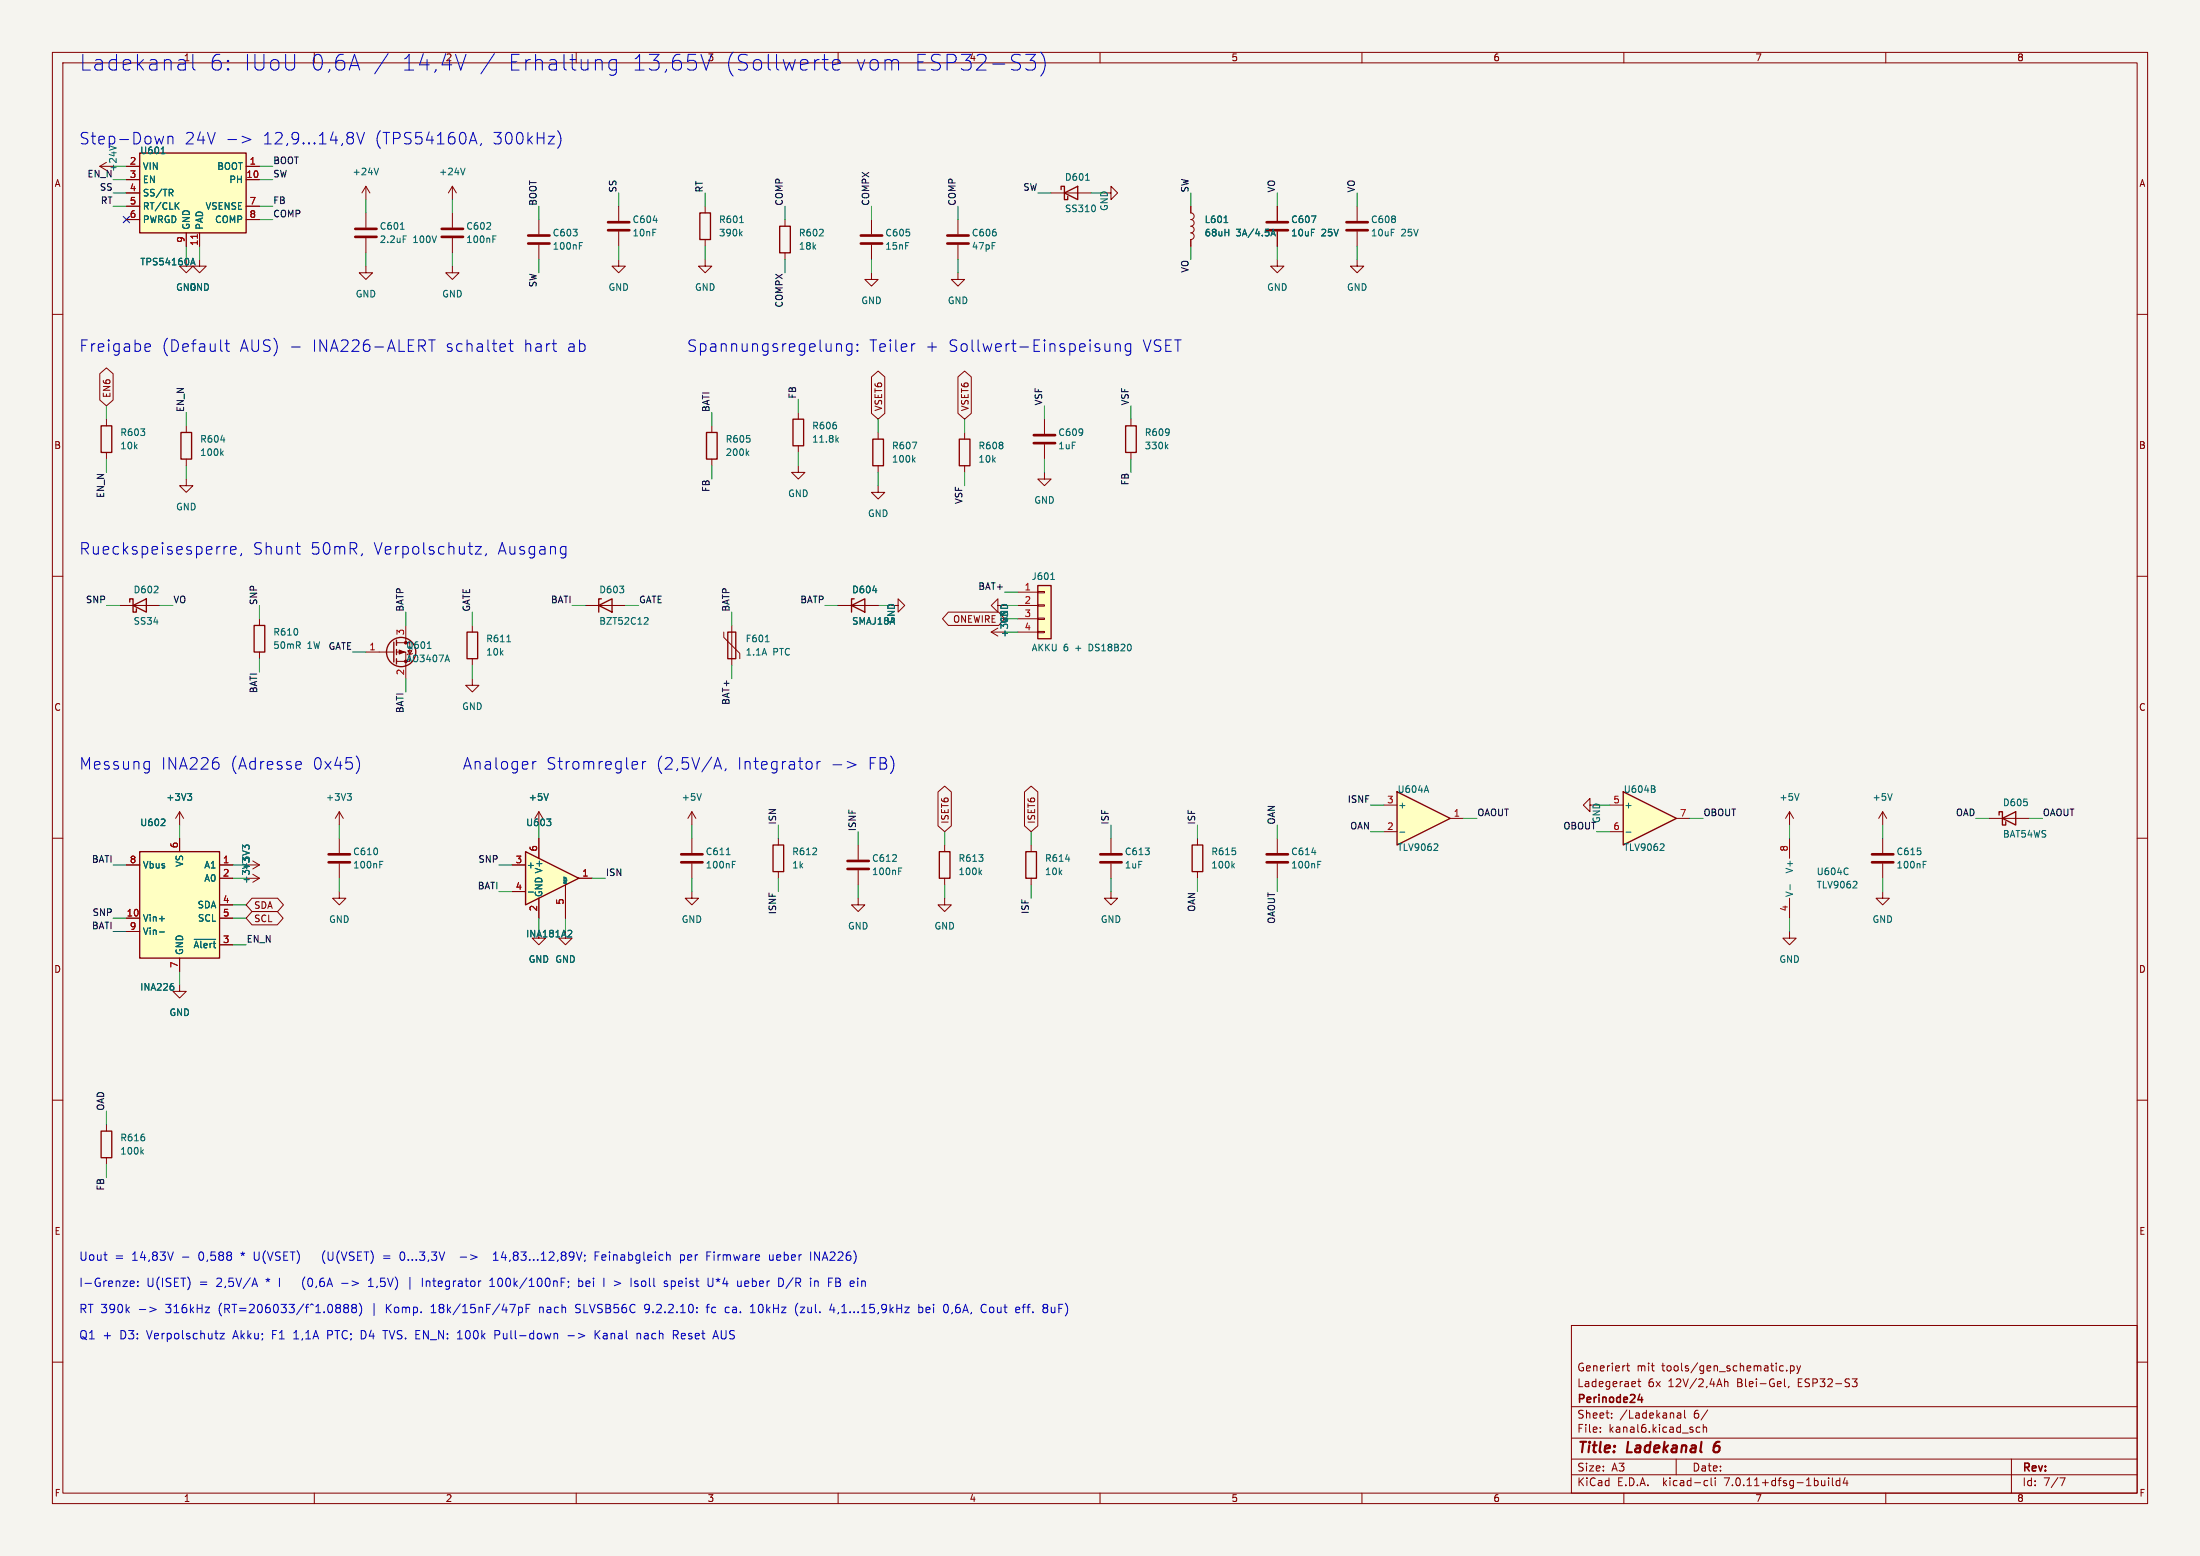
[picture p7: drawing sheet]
<svg xmlns="http://www.w3.org/2000/svg" width="420mm" height="297mm" viewBox="0 0 420 297" stroke-linecap="round" stroke-linejoin="round" font-family="sans-serif">
<path d="M0 0h420v297h-420z" fill="#f5f4ef" stroke="#f5f4ef" stroke-width=".19"/>
<g fill="none" stroke="#840000" stroke-width=".19">
<path d="M10 10h400v277h-400zM12 12h396v273h-396zM160 10v2M210 10v2M260 10v2M310 10v2M360 10v2M19 31.8l1.3 .7M19 31.8h2.6M20.3 31l-1.3 .8M69.8 35.6v2.5M69.8 35.6l-.7 1.2"/>
<path d="M69.8 35.6l.8 1.2M86.4 35.6v2.5M86.4 35.6l-.8 1.2M86.4 35.6l.7 1.2M118.1 39.4v2.8M10 60h2M35.6 49.5v1.3h1.2l-1.2 1.3-1.3-1.3h1.3M38.1 49.5v1.3h1.3l-1.3 1.3-1.3-1.3h1.3M69.8 50.8v1.3h1.3l-1.3 1.2-1.2-1.2h1.2M69.8 40.6v2.8M69.8 45.5v2.8M86.4 40.6v2.8"/>
<path d="M86.4 45.5v2.8M102.9 41.9v2.8M102.9 46.7v2.8M118.1 49.5v1.3h1.3l-1.3 1.3-1.3-1.3h1.3M118.1 44.2v2.8M408 60h2M20.3 80v1.3M20.3 86.4v1.2M35.6 91.4v1.3h1.2l-1.2 1.3-1.3-1.3h1.3M35.6 81.3v1.3M35.6 87.6v1.3M167.6 92.7v1.3h1.3l-1.3 1.3-1.2-1.3h1.2"/>
<path d="M167.6 82.6v1.2M167.6 88.9v1.3M184.1 82.6v1.2M184.1 88.9v1.3M10 110h2M49.5 118.1v1.3M77.5 119.4v3.3M139.7 119.4v7.6M160 115.6h7.6M170.2 115.6h1.2v-1.3l1.3 1.3-1.3 1.2v-1.2M190.5 115.6v-1.3l-1.3 1.3 1.3 1.2v-1.2h1.3M190.5 119.9l-1.3 .8"/>
<path d="M408 110h2M49.5 124.5v1.2M69.8 124.5h5.4M75.7 124.5h1.8v5M75.7 122.7h2.5v3.5h-2.5M77.9 124.2h.7l-.4 .6zM90.2 129.5v1.3h1.2l-1.2 1.3-1.3-1.3h1.3M138.2 120.7v1l3 3v1M189.2 120.7l1.3 .7M189.2 120.7h2.6M10 160h2M34.3 154.9v2.6"/>
<path d="M34.3 154.9l-.8 1.3M34.3 154.9l.8 1.3M64.8 154.9l-.8 1.3M64.8 154.9v2.6M64.8 154.9l.7 1.3M303.5 153.7v-1.3l-1.2 1.3 1.2 1.2v-1.2h1.3M379.7 156.2h7.6M408 160h2M24.1 165.1h2.6M24.1 175.3h2.6M24.1 177.8h2.6M34.3 160v2.6"/>
<path d="M41.9 165.1h2.5M41.9 175.3h2.5M41.9 167.6h2.5M41.9 172.7h2.5M47 165.1h2.5M47 167.6h2.5M48.3 164.3l1.2 .8M48.3 166.9l1.2 .7M49.5 165.1l-1.2 .8M49.5 167.6l-1.2 .8M64.8 170.2v1.3h1.2l-1.2 1.2-1.3-1.2h1.3M148.6 160v1.3"/>
<path d="M148.6 166.4v1.2M163.8 171.5v1.2h1.3l-1.3 1.3-1.2-1.3h1.2M180.3 171.5v1.2h1.3l-1.3 1.3-1.2-1.3h1.2M180.3 161.3v1.3M180.3 167.6v1.3M196.8 161.3v1.3M196.8 167.6v1.3M34.3 188v1.2h1.3l-1.3 1.3-1.3-1.3h1.3M34.3 182.9v2.5M41.9 180.3h2.5M10 210h2M20.3 214.6v1.3"/>
<path d="M408 210h2M20.3 221v1.2M10 260h2M300 253h108v32h-108zM408 260h2M300 278.5h108M300 274.5h108M300 268.5h108M305.5 273.2v.2M305.5 272.5v.1M307.7 270.5v.2M307.7 269.8v.1"/>
<path d="M310.5 260.7h.6M310.7 260.2v1.3l.4 .2M312.7 263.7h.5M312.9 263.2v1.3l.3 .2M320 278.5v3M320.2 269.8h.6l.1 .9M320.9 270l-.5 .1a.29 .29 0 0 0-.2 .3 .29 .29 0 0 0 .2 .3l.5-.1M321.6 269.2v1.3l.2 .2M324.5 272.5l-.4-.1-.3 .3 .1 .6h.6M325.2 272.5l.2-.1 .3 .1 .1 .9M325.2 271.9v1.5M326 269.1l-1.3 1.9"/>
<path d="M329.2 263.8l.2-.1 .4 .1 .1 .9M329.2 263.2v1.5M339.8 261.5l.2 .2 .4-.1M340.4 260.8l-.4-.1-.2 .1M340.7 263.2v1.3l.2 .2M341.1 261.5v.2M341.5 264.6l-.1 .3M341.8 260.8l.4-.1 .3 .3-.1 .6h-.6M341.8 260.7v1.5M343 260.7l.4 1M343.4 261.7l-.4 .5M343.7 260.7l-.3 1"/>
<path d="M353.6 263.2h.9l-.5 .6 .4 .1 .1 .5-.3 .3h-.4M384 278.5v6.5M60 285v2M110 285v2M160 285v2M210 285v2M260 285v2M300 281.5h108M310 285v2M325.6 282.6l.4 .1M326 283.5l-.4 .1M326.7 282.1v1.3l.2 .2"/>
<path d="M327.4 282.1v.1M327.4 282.6v1M349.1 282.1v.1M349.1 282.6v1M349.8 282.1v1.3l.2 .2M351.2 282.7l-.4-.1-.3 .3 .2 .6h.5M351.2 282.1v1.5M352.2 282l-.3 1.1h.9M352.6 282.6v1M360 285v2M393.2 282.1h1l-.6 1.5"/>
</g>
<path d="M327.3 275.7l-.2 1.1 .3 .4M327.4 276.1l-.2 .2" fill="none" stroke="#840000" stroke-width=".4"/>
<path d="M313 266.1l-.3 1.1h.9M313.4 266.7v1" fill="none" stroke="#840000" stroke-width=".3"/>
<g fill="none" stroke="#840000" stroke-width=".25">
<path d="M19.3 81.3h2v5.1h-2zM34.5 82.6h2.1v5h-2.1zM166.6 83.8h2.1v5.1h-2.1zM183.1 83.8h2.1v5.1h-2.1zM48.5 119.4h2v5.1h-2zM162.6 115.6l2.5-1.3v2.5zM163.1 114.3h-.5v2.5M75.2 122.6v3.8M75.7 122.2v1M75.7 124v1M75.7 125.7v1M138.9 120.7h1.6v5h-1.6z"/>
<path d="M381.6 155.6v-.7h.7v2.6h.6v-.7M382.3 156.2l2.5-1.3v2.6zM26.7 162.6h15.2v20.3h-15.2zM147.6 161.3h2v5.1h-2zM179.3 162.6h2.1v5h-2.1zM195.8 162.6h2.1v5h-2.1zM19.3 215.9h2v5.1h-2z"/>
<circle cx="76.6" cy="124.5" r="2.79"/>
</g>
<path d="M76.2 124.1l1 .4-1 .3z" fill="#840000" stroke="#840000" stroke-width=".19"/>
<g fill="none" stroke="#006464" stroke-width=".19">
<path d="M72.3 32.1l-.5 1.3M88.8 32.1l-.4 1.3M76.4 43.8h.8M77 45h.6M94.1 45.6h.4M94.1 45h.6M110.6 46.9h.4M110.6 46.3h.6M124.7 42.1h.8M42.1 84h.8M42.3 86.5l.3 .4M42.6 86.1l-.5 .5"/>
<path d="M174.2 84.4h.8l-.5 1.3M174.3 87.7l.4 .5M174.7 87.4l-.5 .4M166.6 112.7h.8M81.6 123.8h.7M85.4 125l.4 1.3M146.1 122.5h.7M30.7 157.6h.8M31.4 156.5v.4M35.8 151.5h.8l-.4 .5M36.3 152l.3 .2v.3l-.3 .2M66.3 151.5h.8l-.5 .5"/>
<path d="M66.8 152l.3 .2v.3l-.3 .2M30.4 175.4h1M30.4 177.9h1M37.1 179.3h4.1M46.8 161.7l-.5-.4v.8M46.8 161.5l.2-.2h.3l.3 .2M187 166.5l.4 .4M187.4 166.1l-.5 .5M203.4 164h.8M33.1 188.3l.1 .2-.1 .4M27 219.8l.4 .5M27.4 219.4l-.5 .5"/>
</g>
<path d="M67.8 45.2h4.1M67.8 43.7h4.1M84.3 45.2h4.1M84.3 43.7h4.1M100.8 46.5h4.1M100.8 45h4.1M116.1 43.9h4M116.1 42.4h4" fill="none" stroke="#840000" stroke-width=".51"/>
<path d="M26.7 162.6h15.2v20.3h-15.2z" fill="#ffffc2" stroke="#ffffc2" stroke-width=".19"/>
<path d="M309.9 151.1l10.1 5.1-10.1 5.1z" fill="#ffffc2"/>
<g fill="none" stroke="#840000" stroke-width=".25">
<path d="M26.7 29.2h20.3v15.3h-20.3zM202.6 36.2v-.6h.6v2.5h.6v-.6M203.2 36.8l2.5-1.2v2.5zM133.6 40.6h2v5.1h-2zM148.8 43.2h2.1v5.1h-2.1zM214.9 81.3h2v5.1h-2zM24.8 114.9v-.6h.6v2.5h.6v-.6M25.4 115.6l2.5-1.3v2.5zM114.3 115.6l2.5-1.3v2.5zM114.8 114.3h-.5v2.5M198.1 111.8h2.6v10.1h-2.6zM89.2 120.7h2v5h-2z"/>
<path d="M309.9 151.1l10.1 5.1-10.1 5.1z"/>
</g>
<g fill="none" stroke="#840000" stroke-width=".19">
<path d="M24.1 31.8h2.6M24.1 34.3h2.6M24.1 36.8h2.6M24.1 39.4h2.6M47 31.8h2.5M47 34.3h2.5M47 39.4h2.5M134.6 39.4v1.2M200.7 36.8h7.6M210.8 36.8h1.3v-1.2l1.3 1.2-1.3 1.3v-1.3M227.3 39.4v1.2a.64 .64 0 0 1 .7 .7 .64 .64 0 0 1-.7 .6 .64 .64 0 0 1 .7 .6 .64 .64 0 0 1-.7 .7 .64 .64 0 0 1 .7 .6 .64 .64 0 0 1-.7 .7 .64 .64 0 0 1 .7 .6 .64 .64 0 0 1-.7 .6v1.3M243.8 39.4v2.8"/>
<path d="M259.1 39.4v2.8M24.1 41.9h2.6M35.6 44.5v2.5M38.1 44.5v2.5M47 41.9h2.5M134.6 49.5v1.3h1.3l-1.3 1.3-1.3-1.3h1.3M134.6 45.7v1.3M149.9 41.9v1.3M149.9 48.3v1.2M166.4 52.1v1.2h1.2l-1.2 1.3-1.3-1.3h1.3M166.4 41.9v2.8M166.4 46.7v2.8"/>
<path d="M182.9 52.1v1.2h1.2l-1.2 1.3-1.3-1.3h1.3M182.9 41.9v2.8M182.9 46.7v2.8M243.8 44.2v2.8M259.1 44.2v2.8M199.4 90.2v1.2h1.3l-1.3 1.3-1.3-1.3h1.3M199.4 80v2.8M199.4 84.8v2.8M215.9 80v1.3M215.9 86.4v1.2M22.9 115.6h7.6M90.2 119.4v1.3"/>
<path d="M111.8 115.6h7.6M194.3 115.6h3.8M194.3 113h3.8M194.3 118.1h3.8M198.1 118h1.3v.2h-1.3zM198.1 115.4h1.3v.3h-1.3zM198.1 112.9h1.3v.3h-1.3zM90.2 125.7v1.3M194.3 120.7h3.8M198.1 120.5h1.3v.3h-1.3zM132.1 154.9v2.6M132.1 154.9l-.8 1.3"/>
<path d="M132.1 154.9l.7 1.3M307.3 153.7h2.6M307.3 158.8h2.6M320 156.2h2.6M341.6 154.9v2.6M341.6 154.9l-.7 1.3M341.6 154.9l.8 1.3M359.4 154.9v2.6M359.4 154.9l-.8 1.3M359.4 154.9l.8 1.3M64.8 160v2.8M64.8 164.8v2.8"/>
<path d="M102.9 177.8v1.3h1.2l-1.2 1.2-1.3-1.2h1.3M107.9 177.8v1.3h1.3l-1.3 1.2-1.2-1.2h1.2M132.1 170.2v1.3h1.2l-1.2 1.2-1.3-1.2h1.3M132.1 160v2.8M132.1 164.8v2.8M163.8 161.3v2.8M163.8 166.1v2.8M341.6 177.8v1.3h1.3l-1.3 1.2-1.2-1.2h1.2M341.6 160v3.8M341.6 171.5v3.8M359.4 170.2v1.3h1.3l-1.3 1.2-1.3-1.2h1.3M359.4 160v2.8"/>
<path d="M359.4 164.8v2.8"/>
</g>
<g fill="none" stroke="#006464" stroke-width=".19">
<path d="M30.8 29.3h.7M32.6 36.8l.4 .6M32.9 36.2l.1 .2-.1 .3M33.6 39.2l.6 .7M34.2 38.7l-.8 .7M207.2 34.4h.8M209.1 39.4v.8M36.4 50.6l.4-1.3 .4 1.3M36.5 50.2h.6M141.2 42.5h.7M141.3 44.5l.4 .5M141.7 44.2l-.5 .5"/>
<path d="M233.7 42.5h.7M242.6 45l.4-1.2 .5 1.2M242.7 44.7h.6M250.4 41.2h.8l-.5 1.3M222.6 85.2l.4 .5M223 84.8l-.5 .5M123.2 117.9h.4l.1 .3-.8 .9h.8M200.6 110.6h.7M96.8 122.5h.7M133.9 151.5l-.4 1.2M310.4 158.8h1M315.7 150.6l.3 .2-.1 .3-.2 .1"/>
<path d="M315.8 150l.1 .2-.1 .3M343.4 151.5l-.4 1.2M361.2 151.5l-.4 1.2M72.5 165h.4M72.5 164.4h.6M138.7 163.1h.7M139.8 165h.4M139.8 164.4h.6M171.6 166.3h.4M171.6 165.7h.6M317.6 161.1l.1 .2-.1 .3-.7 .7h.8M341.7 168.9v.9"/>
<path d="M352.7 165.7l.1 .1M352.8 166.8l-.1 .1M354.4 168.3l.1 .2-.1 .3-.7 .7h.8M367.1 165h.5M367.1 164.4h.6"/>
</g>
<g fill="none" stroke="#840000" stroke-width=".51">
<path d="M164.3 46.5h4.1M164.3 45h4.1M180.8 46.5h4.1M180.8 45h4.1M241.8 43.9h4.1M241.8 42.4h4.1M257 43.9h4.1M257 42.4h4.1M197.4 84.6h4M197.4 83.1h4M62.7 164.6h4.1M62.7 163.1h4.1"/>
<path d="M130 164.6h4.1M130 163.1h4.1M161.8 165.9h4.1M161.8 164.3h4.1M357.4 164.6h4M357.4 163.1h4"/>
</g>
<g fill="#ffffc2" stroke="#ffffc2" stroke-width=".19">
<path d="M198.1 111.8h2.6v10.1h-2.6z"/>
<path d="M26.7 29.2h20.3v15.3h-20.3z"/>
</g>
<path d="M37.7 44.8v.7" fill="none" stroke="#a90000" stroke-width=".19"/>
<path d="M100.3 162.6l10.2 5-10.2 5.1z" fill="#ffffc2"/>
<path d="M134.9 82.6h2v5h-2zM100.3 162.6l10.2 5-10.2 5.1zM227.6 161.3h2v5.1h-2z" fill="none" stroke="#840000" stroke-width=".25"/>
<g fill="none" stroke="#840000" stroke-width=".19">
<path d="M243.8 49.5v1.3h1.3l-1.3 1.3-1.2-1.3h1.2M259.1 49.5v1.3h1.2l-1.2 1.3-1.3-1.3h1.3M135.9 81.3v1.3M135.9 87.6v1.3M102.9 154.9v2.6M102.9 154.9l-.8 1.3M102.9 154.9l.7 1.3M97.8 165.1h2.5M97.8 170.2h2.5M102.9 160v3.8M102.9 171.5v3.8M107.9 168.9v6.4"/>
<path d="M110.5 167.6h2.5M212.1 170.2v1.3h1.3l-1.3 1.2-1.3-1.2h1.3M212.1 160v2.8M212.1 164.8v2.8M228.6 160v1.3M228.6 166.4v1.2M243.8 160v2.8M243.8 164.8v2.8"/>
</g>
<path d="M142.6 86.5l.4 .4M143 86.1l-.5 .5M104.4 156.3h.8l-.5 .5M104.7 151.5l-.4 1.2M105.1 156.9v.6M100.9 170.3h.9M108.9 177.6l.2 .2v.3l-.7 .7h.7M235.3 165.2l.4 .5M235.7 164.8l-.5 .5M250.4 162.7h.8M251.6 165h.4M251.6 164.4h.6" fill="none" stroke="#006464" stroke-width=".19"/>
<path d="M210.1 164.6h4M210.1 163.1h4M241.8 164.6h4.1M241.8 163.1h4.1" fill="none" stroke="#840000" stroke-width=".51"/>
<path d="M266.7 151.1l10.2 5.1-10.2 5.1z" fill="#ffffc2"/>
<path d="M151.4 80h2v5.1h-2zM266.7 151.1l10.2 5.1-10.2 5.1z" fill="none" stroke="#840000" stroke-width=".25"/>
<g fill="none" stroke="#840000" stroke-width=".19">
<path d="M24.1 31.8h2.6M24.1 34.3h2.6M24.1 36.8h2.6M24.1 39.4h2.6M47 31.8h2.5M47 34.3h2.5M47 39.4h2.5M227.3 39.4v1.2M243.8 39.4v2.8M24.1 41.9h2.6M35.6 44.5v2.5M38.1 44.5v2.5"/>
<path d="M47 41.9h2.5M86.4 50.8v1.3h1.2l-1.2 1.2-1.3-1.2h1.3M227.3 45.7v1.3M243.8 44.2v2.8M19 71.3l1.3-1.1 1.3 1.1v5.1l-1.3 1.1-1.3-1.1zM152.4 78.7v1.3M166.4 71.9l1.2-1.1 1.3 1.1v7l-1.3 1.1-1.2-1.1zM182.9 71.9l1.2-1.1 1.3 1.1v7l-1.3 1.1-1.2-1.1zM152.4 88.9v1.3h1.3l-1.3 1.2-1.3-1.2h1.3M152.4 85.1v1.3M160 115.6h2.6M165.1 115.6h2.5"/>
<path d="M181 116.8h9.7l1.1 1.3-1.1 1.3h-9.7l-1.1-1.3zM179.1 151.2l1.2-1.1 1.3 1.1v6.4l-1.3 1.2-1.2-1.2zM195.6 151.2l1.2-1.1 1.3 1.1v6.4l-1.3 1.2-1.2-1.2zM264.2 158.8h2.5M264.2 153.7h2.5M276.9 156.2h2.5M24.1 165.1h2.6M24.1 175.3h2.6M24.1 177.8h2.6M34.3 160v2.6M41.9 167.6h2.5M41.9 165.1h2.5"/>
<path d="M41.9 175.3h2.5M41.9 172.7h2.5M48.1 174h4.8l1.2 1.3-1.2 1.2h-4.8l-1.1-1.2zM48.1 171.4h4.9l1.1 1.3-1.1 1.3h-4.9l-1.1-1.3zM97.8 165.1h2.5M97.8 170.2h2.5M102.9 160v3.8M102.9 171.5v3.8M107.9 168.9v6.4M110.5 167.6h2.5M34.3 182.9v2.5M41.9 180.3h2.5"/>
</g>
<g fill="none" stroke="#006464" stroke-width=".19">
<path d="M30.8 29.3h.7M32.6 36.8l.4 .6M32.9 36.2l.1 .2-.1 .3M33.6 39.2l.6 .7M34.2 38.7l-.8 .7M36.4 50.6l.4-1.3 .4 1.3M36.5 50.2h.6M233.7 42.5h.7M242.6 45l.4-1.2 .5 1.2M242.7 44.7h.6M250.4 41.2h.8l-.5 1.3M159.7 83.9l.4 .5"/>
<path d="M160.1 83.6l-.5 .4M166.6 112.7h.8M30.7 157.6h.8M31.4 156.5v.4M35.8 151.5h.8l-.4 .5M36.3 152l.3 .2v.3l-.3 .2M104.4 156.3h.8l-.5 .5M104.7 151.5l-.4 1.2M105.1 156.9v.6M267.2 158.8h1M272.3 150l.4 1.2M30.4 175.4h1"/>
<path d="M30.4 177.9h1M37.1 179.3h4.1M46.8 161.7l-.5-.4v.8M46.8 161.5l.2-.2h.3l.3 .2M100.9 170.3h.9M108.9 177.6l.2 .2v.3l-.7 .7h.7M274.4 161.1l.1 .2-.1 .3-.7 .7h.8M33.1 188.3l.1 .2-.1 .4"/>
</g>
<g fill="none" stroke="#0000c2" stroke-width=".19">
<path d="M36.8 10.4v2.5l.2 .3 .2 .2M74.1 10.2l-2.6 3.9M89 10.4l-1 3M94.4 10.2l-2.6 3.9M117.7 11.4v2.4a.81 .81 0 0 1-1.3 .4M117.7 11.5l-.9-.1-.4 .3-.2 .2v.9l.3 .4 .3 .2 .9-.2M133.8 10.4l1 3 1-3M157 11.4h1.1M157.4 10.4v2.5l.1 .3 .6 .2M160.4 11.8l-.2-.3-.2-.1h-.6l-.3 .1-.1 .3v1.1l.1 .3 .3 .2 .8-.2M160.4 12.1l-1.4 .3M170.7 11.4h.4l.3 .1 .1 .3v1.6"/>
<path d="M195.8 10.4h1.9l-1 1.1a.81 .81 0 0 1 1 .6v.7l-.3 .4-.3 .2h-.9l-.4-.3M198.7 9.9a3.4 3.4 0 0 1 0 4.6M31.2 26l-.4 1.5M32.1 26v1.5M32.1 26.2a.55 .55 0 0 1 .9 .1v1.2M43.5 26.6h1.7M46.2 26l1.7 .6-1.7 .7M68.1 25.3l.7 2.2 .8-2.2M89.8 26.8h1M90.3 25.3l.8 2.2M91.9 27.4l-.2 .4M106.5 25a2.52 2.52 0 0 1 0 3.3"/>
<path d="M28 65.6l.6 .1 .1 .4-1 .2M28.6 67l-.6 .1M43 65.6h.8M43.3 64.9v1.9l.1 .2 .4 .1M55.6 66.2h1.7M81.8 64.9h1.3M82.5 64.9v2.2M97.1 65.6h.9M97.4 64.9v1.9l.1 .2 .5 .1M105.4 65.6h.8M106 67.1h.2M160 65.6h.3l.3 .3v1.2"/>
<path d="M162.6 65.7l-.6-.1-.4 .4v.7l.2 .3 .2 .1 .6-.1M162.6 65.6v1.8a.6 .6 0 0 1-.9 .3M163.7 66.9l.1 .1-.1 .1M163.7 66.9l-.1 .1 .1 .1M163.7 65.7v.2M163.7 66.9v.2M163.7 65.7l.1 .1-.1 .1M163.7 65.7l-.1 .1 .1 .1M174.5 65.6h.2M210.9 65.6l.1 1.4a.6 .6 0 0 0 .9-.1M211.9 65.6v1.5M212.9 65.8a.55 .55 0 0 1 1 .1v1.2"/>
<path d="M212.9 65.6v1.5M215.9 65.7l-.7-.1-.4 .4v.7l.2 .3 .2 .1 .7-.1M215.9 65.6v1.8a.6 .6 0 0 1-1 .3M43.4 104.3l-.5 .2M44 105l1.1-.2-.1-.4-.7-.1-.3 .3 .1 1.1 .2 .1 .7-.1M46.1 105.7l-.2 .4M56.5 104.3h.8M57.1 105.8h.2M69.2 105.7l-.3 .4M90.7 104.3h1.2l-1.2 1.5h1.2M92.8 105.7l-.2 .4M107.8 104.3l.2 .1"/>
<path d="M108 104.3v1.8l-.2 .3M108 105.7l-.2 .1M28.3 145.3l.2 .2M28.5 145.3v1.8l-.2 .3M28.5 146.7l-.2 .1M41.7 145.7l.1 .2-.1 .7M56.8 145.3l.6 .2 .1 .4-1 .2M57.4 146.7l-.6 .1M68 144.3a2.52 2.52 0 0 1 0 3.4M101.7 145.3v1.5M102.3 145.3a.56 .56 0 0 0-.6 .5M121 145.3l.6 .2 .1 .4-1 .2"/>
<path d="M121.6 146.7l-.6 .1M122.7 145.3v1.5M123.3 145.3a.56 .56 0 0 0-.6 .5M136.3 146.8l.7-2.2 .7 2.2M136.5 146.2h1M138.6 146.7l-.2 .4M154.6 145.3l.4 .5v.6l-.4 .4M156 145.3v1.5M156.6 145.3a.56 .56 0 0 0-.6 .5M159 146h1.7M161.7 145.3l1.7 .7-1.7 .6M33.1 239l-.6 1.6"/>
<path d="M61.7 239.2l-.1 .6 .1 .9M73.2 239.7h1.3M76.9 239a.85 .85 0 0 0-.6 .8 .85 .85 0 0 0 .6 .8M87.9 240h1.2M94.2 239.4l.4-.4v1.6M111.6 239.6v.1M113.6 239.7h.5M114.4 239h-.8v1.6M129.9 239.6l.5-.1 .3 .3v.5l-.2 .2h-.6M129.9 239.5v1.6M136.3 239v.1M136.3 239.5v1.1"/>
<path d="M147.6 239.5v1.1M148.5 239.5l-.2 .2v.6l.2 .3M149 239.9l-.7 .1M156.4 239v1.6l-.9-1.6v1.6M24.9 245.3l.2 .3 .4-.1M24.9 244.7l.2-.2h.3l.2 .2v.2l-.7 .1M26.3 245.4v.2M26.3 244.6v.1M26.6 250h1.2M28.6 249.5l1.2 .5-1.2 .4M39.2 249.5h.8l-.8 1.1h.8M42 254.5h.8l-.8 1.1h.8"/>
<path d="M48.2 245.1h.8M48.6 244l.6 1.6M53.3 244v1.6M64.7 249l.3 .3-.3 .4 .3 .3v.3l-.3 .3M65.2 245h1.3M65.9 249.7l-.3 .3v.3l.3 .3h.3l.3-.3v-.3l-.3-.3M65.9 249.7l-.3-.4 .3-.3h.5l.1 .3-.3 .4M65.9 249.7h.3M67.4 249.7l-.3 .3v.3l.3 .3h.3l.4-.3v-.3l-.4-.3M67.4 249.7l-.3-.4 .3-.3h.5l.2 .3-.4 .4M67.4 249.7h.3M68.6 248.7a1.83 1.83 0 0 1 0 2.5"/>
<path d="M70.3 245.6h1M70.8 244l-.5 .4M73.1 254h.9M73.2 240.2h1.3M78.3 243.8v2.3M80.6 244v1.6M82.3 250.6h.9M82.5 249.3l-.2 .1M87.3 255.6h.9M87.3 254.4l.5-.4v1.6M93.5 245.6h.9M93.5 244.4l.5-.4v1.6"/>
<path d="M94.2 240.6h.9M94.5 254.8h.6M95.1 254h-.6v1.6M99 249.6l.4-.1 .3 .3v.5l-.1 .2h-.6M99 249.5v1.6M100.4 249.7h.6M101.2 249h-.8v1.6M106 254.5h.2l.3 .2v.9M107.1 244h.8M108.4 255h1.3M108.5 244.6v.1M108.6 245.5l-.2 .3"/>
<path d="M109.9 250.5l.2 .1M110.2 249l-.3 .3 .1 .3 .2 .1M110.5 244.6l.4-.1 .4 .3v.5l-.2 .2h-.6M110.5 244v1.6M111.7 240.5l-.1 .3M113.6 254v1.6M113.8 254.7l.7 .9M114.5 254l-.9 .9M121.2 245.5h.6M121.6 254.7l.2-.2 .4 .1 .1 1M121.6 254.5v1.1M121.8 244.6l-.4-.1-.2 .2v.3l.6 .1"/>
<path d="M123.2 250.6h.3M123.4 249l-.3 .3v.4l.3 .3M126.9 245l.5 .1 .1 .2-.2 .3-.5-.1M126.9 244.6h.5M128.5 254h.7l.3 .3-.2 .4-.8 .1M128.9 254.8l.6 .8M134.8 249.5h.6M135.4 249l-.4 .2v1.4M136.1 244l-.1 1.4-.2 .2-.5-.1M136.2 255.1h.8M136.6 254l.6 1.6M138.5 250.4l.6 .2"/>
<path d="M139.1 249.5l-.6 .2M142.7 244.5h-.3l-.2 .2 .1 .8 .4 .1M142.9 244.9l-.7 .1M143.3 250.6h.9M143.3 249.4l.4-.4v1.6M146.9 240.3l.2 .3 .5-.2M149.5 244.3v.9M151.4 243.9l-1.4 2M152.3 248.7a1.83 1.83 0 0 0 0 2.5M155.5 244.7l.2-.2 .4 .1 .1 1M158.8 248.9l-.4 1.1h1M159.2 249.5v1.1"/>
<path d="M159.6 244h.5l.2 .1M159.6 244.7h.5M160.1 244.7l.2 .1M160.3 245.5l-.7 .1M160.3 244.6l-.2 .1M175.4 249.6l.5-.1 .3 .3v.5l-.2 .2h-.6M175.4 249v1.6M180.7 249a1 1 0 0 1 0 1.6M187.8 249l.5 .1M188.3 250.4l-.5 .2M195.1 249.5h.6M195.4 249v1.6"/>
<path d="M199.7 249l.3 .3-.3 .4 .3 .3v.3l-.3 .3M200.7 249.5l.1 1"/>
</g>
<g fill="none" stroke="#009600" stroke-width=".19">
<path d="M21.6 36.8h2.5M21.6 31.8h2.5M21.6 34.3h2.5M21.6 39.4h2.5M49.5 31.8h2.6M49.5 34.3h2.6M49.5 39.4h2.6M69.8 38.1v2.5M86.4 38.1v2.5M102.9 39.4v2.5M118.1 36.8v2.6M134.6 36.8v2.6"/>
<path d="M149.9 39.4v2.5M166.4 39.4v2.5M182.9 39.4v2.5M198.1 36.8h2.6M208.3 36.8h2.5M227.3 36.8v2.6M243.8 36.8v2.6M259.1 36.8v2.6M35.6 47v2.5M38.1 47v2.5M49.5 41.9h2.6M69.8 48.3v2.5"/>
<path d="M86.4 48.3v2.5M102.9 49.5v2.6M118.1 47v2.5M134.6 47v2.5M149.9 49.5v2.6M166.4 49.5v2.6M182.9 49.5v2.6M227.3 47v2.5M243.8 47v2.5M259.1 47v2.5M20.3 77.5v2.5M35.6 78.7v2.6"/>
<path d="M135.9 78.7v2.6M152.4 76.2v2.5M199.4 77.5v2.5M215.9 77.5v2.5M20.3 87.6v2.6M35.6 88.9v2.5M135.9 88.9v2.5M152.4 86.4v2.5M167.6 80v2.6M167.6 90.2v2.5M184.1 80v2.6M184.1 90.2v2.5"/>
<path d="M199.4 87.6v2.6M215.9 87.6v2.6M20.3 115.6h2.6M30.5 115.6h2.5M49.5 115.6v2.5M77.5 116.8v2.6M90.2 116.8v2.6M109.2 115.6h2.6M119.4 115.6h2.5M139.7 116.8v2.6M157.5 115.6h2.5M167.6 115.6h2.6"/>
<path d="M191.8 115.6h2.5M191.8 118.1h2.5M191.8 113h2.5M49.5 125.7v2.6M67.3 124.5h2.5M77.5 129.5v2.6M90.2 127v2.5M139.7 127v2.5M191.8 120.7h2.5M34.3 157.5v2.5M64.8 157.5v2.5M102.9 157.5v2.5"/>
<path d="M132.1 157.5v2.5M148.6 157.5v2.5M163.8 158.8v2.5M180.3 158.8v2.5M196.8 158.8v2.5M212.1 157.5v2.5M228.6 157.5v2.5M243.8 157.5v2.5M261.6 153.7h2.6M261.6 158.8h2.6M279.4 156.2h2.5M304.8 153.7h2.5"/>
<path d="M304.8 158.8h2.5M322.6 156.2h2.5M341.6 157.5v2.5M359.4 157.5v2.5M377.2 156.2h2.5M387.3 156.2h2.6M21.6 165.1h2.5M21.6 175.3h2.5M21.6 177.8h2.5M44.4 167.6h2.6M44.4 165.1h2.6M44.4 175.3h2.6"/>
<path d="M44.4 172.7h2.6M64.8 167.6v2.6M95.2 165.1h2.6M95.2 170.2h2.6M102.9 175.3v2.5M107.9 175.3v2.5M113 167.6h2.6M132.1 167.6v2.6M148.6 167.6v2.6M163.8 168.9v2.6M180.3 168.9v2.6M196.8 168.9v2.6"/>
<path d="M212.1 167.6v2.6M228.6 167.6v2.6M243.8 167.6v2.6M341.6 175.3v2.5M359.4 167.6v2.6M34.3 185.4v2.6M44.4 180.3h2.6M20.3 212.1v2.5M20.3 222.2v2.6"/>
</g>
<path d="M23.5 41.3l1.2 1.2M24.7 41.3l-1.2 1.2" fill="none" stroke="#000084" stroke-width=".19"/>
<path d="M37.7 44.8v.7" fill="none" stroke="#a90000" stroke-width=".19"/>
<g font-size="4.2" fill="#0000c2">
<text x="15" y="13.7">Ladekanal</text>
<text x="39.7" y="13.7">6:</text>
<text x="46.1" y="13.7">IUoU</text>
<text x="58.7" y="13.7">0,6A</text>
<text x="75.9" y="13.7">14,4V</text>
<text x="95.9" y="13.7">Erhaltung</text>
<text x="119.4" y="13.7">13,65V</text>
<text x="137" y="13.7">(Sollwerte</text>
<text x="161.7" y="13.7">vom</text>
<text x="172.9" y="13.7">ESP32-S3)</text>
</g>
<g font-size="3.1" fill="#0000c2">
<text x="15" y="27.7">Step-Down</text>
<text x="35.1" y="27.7">24V</text>
<text x="50" y="27.7">12,9...14,8V</text>
<text x="71.4" y="27.7">(TPS54160A,</text>
<text x="94" y="27.7">300kHz)</text>
<text x="15" y="67.3">Freigabe</text>
<text x="30.7" y="67.3">(Default</text>
<text x="45.6" y="67.3">AUS) -</text>
<text x="59.5" y="67.3">INA226-ALERT</text>
<text x="85" y="67.3">schaltet</text>
<text x="99.9" y="67.3">hart</text>
<text x="108.1" y="67.3">ab</text>
<text x="131" y="67.3">Spannungsregelung:</text>
<text x="165.8" y="67.3">Teiler</text>
<text x="176.5" y="67.3">+</text>
<text x="180.9" y="67.3">Sollwert-Einspeisung</text>
<text x="218" y="67.3">VSET</text>
<text x="15" y="106.1">Rueckspeisesperre,</text>
<text x="48.1" y="106.1">Shunt</text>
<text x="59.1" y="106.1">50mR,</text>
<text x="71.2" y="106.1">Verpolschutz,</text>
<text x="94.9" y="106.1">Ausgang</text>
<text x="15" y="147.1">Messung</text>
<text x="30.6" y="147.1">INA226</text>
<text x="43.8" y="147.1">(Adresse</text>
<text x="59.6" y="147.1">0x45)</text>
<text x="88.2" y="147.1">Analoger</text>
<text x="104.1" y="147.1">Stromregler</text>
<text x="125.1" y="147.1">(2,5V/A,</text>
<text x="140.6" y="147.1">Integrator</text>
<text x="165.6" y="147.1">FB)</text>
</g>
<g font-size="2.8" fill="#840000">
<text x="301" y="277.9">Title:</text>
<text x="310.6" y="277.9">Ladekanal</text>
<text x="328" y="277.9">6</text>
</g>
<g font-size="2.2" fill="#0000c2">
<text x="15" y="245.8">I-Grenze:</text>
<text x="15" y="240.8">Uout</text>
<text x="21.8" y="240.8">=</text>
<text x="25.2" y="240.8">14,83V</text>
<text x="27.9" y="245.8">U(ISET)</text>
<text x="34.8" y="240.8">-</text>
<text x="38.1" y="245.8">=</text>
<text x="38.1" y="240.8">0,588</text>
<text x="41.4" y="245.8">2,5V/A</text>
<text x="46.3" y="240.8">*</text>
<text x="48.9" y="240.8">U(VSET)</text>
<text x="51" y="245.8">*</text>
<text x="58.4" y="245.8">(0,6A</text>
<text x="62.3" y="240.8">(U(VSET)</text>
<text x="66" y="245.8">-&gt;</text>
<text x="71.3" y="245.8">1,5V)</text>
<text x="77.5" y="240.8">0...3,3V</text>
<text x="81.8" y="245.8">Integrator</text>
<text x="89.2" y="240.8">-&gt;</text>
<text x="94.9" y="245.8">100k/100nF;</text>
<text x="95.8" y="240.8">14,83...12,89V;</text>
<text x="111.9" y="245.8">bei</text>
<text x="115.3" y="240.8">Feinabgleich</text>
<text x="116.9" y="245.8">I &gt;</text>
<text x="122.3" y="245.8">Isoll</text>
<text x="128.9" y="245.8">speist</text>
<text x="131.8" y="240.8">per</text>
<text x="136.9" y="240.8">Firmware</text>
<text x="137.3" y="245.8">U*4</text>
<text x="143.1" y="245.8">ueber</text>
<text x="149" y="240.8">ueber</text>
<text x="151.1" y="245.8">D/R</text>
<text x="157" y="240.8">INA226)</text>
<text x="157.3" y="245.8">in</text>
<text x="160.9" y="245.8">FB ein</text>
<text x="15" y="250.8">RT 390k</text>
<text x="31.7" y="250.8">316kHz</text>
<text x="41.9" y="250.8">(RT=206033/f^1.0888)</text>
<text x="71.2" y="250.8">|</text>
<text x="74.1" y="250.8">Komp.</text>
<text x="82.9" y="250.8">18k/15nF/47pF</text>
<text x="103.6" y="250.8">nach</text>
<text x="110.7" y="250.8">SLVSB56C</text>
<text x="124" y="250.8">9.2.2.10:</text>
<text x="136.1" y="250.8">fc</text>
<text x="139.7" y="250.8">ca.</text>
<text x="144.6" y="250.8">10kHz</text>
<text x="153.3" y="250.8">(zul.</text>
<text x="160.1" y="250.8">4,1...15,9kHz</text>
<text x="177.1" y="250.8">bei</text>
<text x="182.1" y="250.8">0,6A,</text>
<text x="189.4" y="250.8">Cout</text>
<text x="196.1" y="250.8">eff.</text>
<text x="201.4" y="250.8">8uF)</text>
<text x="15" y="255.8">Q1</text>
<text x="19.6" y="255.8">+</text>
<text x="22.9" y="255.8">D3:</text>
<text x="28.1" y="255.8">Verpolschutz</text>
<text x="44.7" y="255.8">Akku;</text>
<text x="52.3" y="255.8">F1</text>
<text x="56.5" y="255.8">1,1A</text>
<text x="63" y="255.8">PTC; D4</text>
<text x="74.1" y="255.8">TVS. EN_N:</text>
<text x="88.4" y="255.8">100k</text>
<text x="95.7" y="255.8">Pull-down</text>
<text x="109.7" y="255.8">-&gt;</text>
<text x="115.1" y="255.8">Kanal</text>
<text x="123.2" y="255.8">nach</text>
<text x="130.3" y="255.8">Reset</text>
<text x="138.2" y="255.8">AUS</text>
</g>
<g font-size="2.1" fill="#840000">
<text x="301" y="262">Generiert</text>
<text x="312.4" y="262">mit</text>
<text x="317.3" y="262">tools/gen_schematic.py</text>
<text x="301" y="268.2">Perinode24</text>
<text x="301" y="265">Ladegeraet</text>
<text x="314.6" y="265">6x</text>
<text x="318.5" y="265">12V/2,4Ah</text>
<text x="331.7" y="265">Blei-Gel,</text>
<text x="343.5" y="265">ESP32-S3</text>
<text x="301" y="273.7">File:</text>
<text x="301" y="271">Sheet:</text>
<text x="307.1" y="273.7">kanal6.kicad_sch</text>
<text x="309.2" y="271">/Ladekanal</text>
<text x="323.4" y="271">6/</text>
<text x="301" y="281.1">Size:</text>
<text x="307.6" y="281.1">A3</text>
<text x="323" y="281.1">Date:</text>
<text x="386" y="281.3">Rev:</text>
<text x="301" y="283.9">KiCad</text>
<text x="308.7" y="283.9">E.D.A.</text>
<text x="317.6" y="283.9">kicad-cli</text>
<text x="329.5" y="283.9">7.0.11+dfsg-1build4</text>
<text x="386" y="283.9">Id:</text>
<text x="390.1" y="283.9">7/7</text>
</g>
<g font-size="1.8" fill="#0000c2">
<text x="35" y="11.9">1</text>
<text x="185" y="11.9">4</text>
</g>
<g font-size="1.8" fill="#840000">
<text x="85" y="11.9">2</text>
<text x="135" y="11.9">3</text>
<text x="235" y="11.9">5</text>
<text x="285" y="11.9">6</text>
<text x="335" y="11.9">7</text>
<text x="385" y="11.9">8</text>
<text x="10.3" y="35.9">A</text>
<text x="408.3" y="35.9">A</text>
<text x="21.3" y="76" transform="rotate(-90 21.3 76)">EN6</text>
<text x="168.6" y="78.6" transform="rotate(-90 168.6 78.6)">VSET6</text>
<text x="185.1" y="78.6" transform="rotate(-90 185.1 78.6)">VSET6</text>
<text x="10.3" y="85.9">B</text>
<text x="408.2" y="85.9">B</text>
<text x="181.9" y="119.1">ONEWIRE</text>
<text x="10.3" y="135.9">C</text>
<text x="408.2" y="135.9">C</text>
<text x="181.3" y="157.3" transform="rotate(-90 181.3 157.3)">ISET6</text>
<text x="197.8" y="157.3" transform="rotate(-90 197.8 157.3)">ISET6</text>
<text x="48.4" y="173.7">SDA</text>
<text x="48.4" y="176.2">SCL</text>
<text x="10.3" y="185.9">D</text>
<text x="408.2" y="185.9">D</text>
<text x="10.3" y="235.9">E</text>
<text x="408.3" y="235.9">E</text>
<text x="10.3" y="285.9">F</text>
<text x="35" y="286.9">1</text>
<text x="85" y="286.9">2</text>
<text x="135" y="286.9">3</text>
<text x="185" y="286.9">4</text>
<text x="235" y="286.9">5</text>
<text x="285" y="286.9">6</text>
<text x="335" y="286.9">7</text>
<text x="385" y="286.9">8</text>
<text x="408.3" y="285.9">F</text>
</g>
<g font-size="1.8" fill="#006464">
<text x="26.7" y="29.6">U601</text>
<text x="22.5" y="32.9" transform="rotate(-90 22.5 32.9)">+24V</text>
<text x="27.2" y="32.6">VIN</text>
<text x="27.2" y="35.2">EN</text>
<text x="41.4" y="32.6">BOOT</text>
<text x="43.7" y="35.2">PH</text>
<text x="67.2" y="33.7">+24V</text>
<text x="83.7" y="33.7">+24V</text>
<text x="203.2" y="34.7">D601</text>
<text x="27.2" y="37.7">SS/TR</text>
<text x="27.2" y="40.2">RT/CLK</text>
<text x="39.1" y="40.2">VSENSE</text>
<text x="203.2" y="40.7">SS310</text>
<text x="211.7" y="40.4" transform="rotate(-90 211.7 40.4)">GND</text>
<text x="27.2" y="42.8">PWRGD</text>
<text x="36.4" y="43.9" transform="rotate(-90 36.4 43.9)">GND</text>
<text x="39" y="43.9" transform="rotate(-90 39 43.9)">PAD</text>
<text x="41" y="42.8">COMP</text>
<text x="72.4" y="44">C601</text>
<text x="72.4" y="46.6">2.2uF</text>
<text x="78.8" y="46.6">100V</text>
<text x="88.9" y="44">C602</text>
<text x="88.9" y="46.6">100nF</text>
<text x="105.4" y="45.3">C603</text>
<text x="105.4" y="47.9">100nF</text>
<text x="120.7" y="42.8">C604</text>
<text x="120.7" y="45.3">10nF</text>
<text x="137.2" y="42.8">R601</text>
<text x="137.2" y="45.3">390k</text>
<text x="152.4" y="45.3">R602</text>
<text x="152.4" y="47.9">18k</text>
<text x="168.9" y="45.3">C605</text>
<text x="168.9" y="47.9">15nF</text>
<text x="185.4" y="45.3">C606</text>
<text x="185.4" y="47.9">47pF</text>
<text x="229.9" y="45.3">68uH</text>
<text x="229.9" y="42.8">L601</text>
<text x="235.9" y="45.3">3A/4.5A</text>
<text x="246.4" y="42.8">C607</text>
<text x="246.4" y="45.3">10uF</text>
<text x="252.2" y="45.3">25V</text>
<text x="261.6" y="42.8">C608</text>
<text x="261.6" y="45.3">10uF</text>
<text x="267.5" y="45.3">25V</text>
<text x="26.7" y="50.9">TPS54160A</text>
<text x="33.5" y="55.7">GND</text>
<text x="36.1" y="55.7">GND</text>
<text x="67.8" y="57">GND</text>
<text x="84.3" y="57">GND</text>
<text x="116.1" y="55.7">GND</text>
<text x="132.6" y="55.7">GND</text>
<text x="164.3" y="58.2">GND</text>
<text x="180.8" y="58.2">GND</text>
<text x="241.8" y="55.7">GND</text>
<text x="257" y="55.7">GND</text>
<text x="22.9" y="83.4">R603</text>
<text x="154.9" y="82.1">R606</text>
<text x="201.9" y="83.4">C609</text>
<text x="218.4" y="83.4">R609</text>
<text x="22.9" y="86">10k</text>
<text x="38.1" y="84.7">R604</text>
<text x="38.1" y="87.2">100k</text>
<text x="138.4" y="84.7">R605</text>
<text x="138.4" y="87.2">200k</text>
<text x="154.9" y="84.7">11.8k</text>
<text x="170.2" y="86">R607</text>
<text x="170.2" y="88.5">100k</text>
<text x="186.7" y="86">R608</text>
<text x="186.7" y="88.5">10k</text>
<text x="201.9" y="86">1uF</text>
<text x="218.4" y="86">330k</text>
<text x="150.4" y="95.1">GND</text>
<text x="33.5" y="97.6">GND</text>
<text x="165.6" y="98.9">GND</text>
<text x="197.4" y="96.3">GND</text>
<text x="25.4" y="113.4">D602</text>
<text x="114.3" y="113.4">D603</text>
<text x="162.6" y="113.4">D604</text>
<text x="196.9" y="110.9">J601</text>
<text x="25.4" y="119.4">SS34</text>
<text x="114.3" y="119.4">BZT52C12</text>
<text x="162.6" y="119.4">SMAJ18A</text>
<text x="171" y="119.1" transform="rotate(-90 171 119.1)">GND</text>
<text x="192.6" y="119.1" transform="rotate(-90 192.6 119.1)">GND</text>
<text x="52.1" y="121.5">R610</text>
<text x="52.1" y="124.1">50mR</text>
<text x="58.6" y="124.1">1W</text>
<text x="77.5" y="124.1">Q601</text>
<text x="92.7" y="122.8">R611</text>
<text x="92.7" y="125.3">10k</text>
<text x="142.2" y="122.8">F601</text>
<text x="142.2" y="125.3">1.1A</text>
<text x="147.5" y="125.3">PTC</text>
<text x="192.6" y="121.8" transform="rotate(-90 192.6 121.8)">+3V3</text>
<text x="196.9" y="124.5">AKKU</text>
<text x="203" y="124.5">6</text>
<text x="205.4" y="124.5">+</text>
<text x="208.1" y="124.5">DS18B20</text>
<text x="77.5" y="126.6">AO3407A</text>
<text x="88.1" y="135.7">GND</text>
<text x="31.6" y="153">+3V3</text>
<text x="62.1" y="153">+3V3</text>
<text x="100.8" y="153">+5V</text>
<text x="130" y="153">+5V</text>
<text x="266.7" y="151.5">U604A</text>
<text x="266.8" y="154.5">+</text>
<text x="309.9" y="151.5">U604B</text>
<text x="310" y="154.5">+</text>
<text x="339.6" y="153">+5V</text>
<text x="357.4" y="153">+5V</text>
<text x="382.3" y="154.1">D605</text>
<text x="26.7" y="157.9">U602</text>
<text x="100.3" y="157.9">U603</text>
<text x="382.3" y="160.1">BAT54WS</text>
<text x="27.2" y="166">Vbus</text>
<text x="35.2" y="165.6" transform="rotate(-90 35.2 165.6)">VS</text>
<text x="38.9" y="166">A1</text>
<text x="47.9" y="166.2" transform="rotate(-90 47.9 166.2)">+3V3</text>
<text x="67.3" y="163.4">C610</text>
<text x="67.3" y="166">100nF</text>
<text x="100.5" y="166">+</text>
<text x="134.6" y="163.4">C611</text>
<text x="134.6" y="166">100nF</text>
<text x="151.1" y="163.4">R612</text>
<text x="151.1" y="166">1k</text>
<text x="166.4" y="164.7">C612</text>
<text x="166.4" y="167.2">100nF</text>
<text x="182.9" y="164.7">R613</text>
<text x="182.9" y="167.2">100k</text>
<text x="199.4" y="164.7">R614</text>
<text x="199.4" y="167.2">10k</text>
<text x="214.6" y="163.4">C613</text>
<text x="214.6" y="166">1uF</text>
<text x="231.1" y="163.4">R615</text>
<text x="231.1" y="166">100k</text>
<text x="246.4" y="163.4">C614</text>
<text x="246.4" y="166">100nF</text>
<text x="266.7" y="162.6">TLV9062</text>
<text x="309.9" y="162.6">TLV9062</text>
<text x="342.5" y="166.8" transform="rotate(-90 342.5 166.8)">V+</text>
<text x="346.7" y="167.2">U604C</text>
<text x="362" y="163.4">C615</text>
<text x="362" y="166">100nF</text>
<text x="37.6" y="173.6">SDA</text>
<text x="38.9" y="168.5">A0</text>
<text x="47.9" y="168.8" transform="rotate(-90 47.9 168.8)">+3V3</text>
<text x="103.7" y="171.3" transform="rotate(-90 103.7 171.3)">GND V+</text>
<text x="342.5" y="171.3" transform="rotate(-90 342.5 171.3)">V-</text>
<text x="346.7" y="169.8">TLV9062</text>
<text x="27.2" y="176.1">Vin+</text>
<text x="27.2" y="178.7">Vin-</text>
<text x="37.7" y="176.1">SCL</text>
<text x="62.7" y="176.4">GND</text>
<text x="100.3" y="179.1">INA181A2</text>
<text x="130" y="176.4">GND</text>
<text x="161.8" y="177.6">GND</text>
<text x="178.3" y="177.6">GND</text>
<text x="210.1" y="176.4">GND</text>
<text x="357.4" y="176.4">GND</text>
<text x="35.2" y="182.4" transform="rotate(-90 35.2 182.4)">GND</text>
<text x="36.8" y="181.2">~{Alert}</text>
<text x="100.8" y="184">GND GND</text>
<text x="339.6" y="184">GND</text>
<text x="26.7" y="189.3">INA226</text>
<text x="32.3" y="194.1">GND</text>
<text x="22.9" y="218">R616</text>
<text x="22.9" y="220.6">100k</text>
</g>
<g font-size="1.8" fill="#0f0f0f">
<text x="16.6" y="33.9">EN_N</text>
<text x="52.1" y="33.9">SW</text>
<text x="52.1" y="31.4">BOOT</text>
<text x="19" y="36.5">SS</text>
<text x="19.1" y="39">RT</text>
<text x="52.1" y="39">FB</text>
<text x="52.1" y="41.6">COMP</text>
<text x="102.5" y="39.4" transform="rotate(-90 102.5 39.4)">BOOT</text>
<text x="117.8" y="36.8" transform="rotate(-90 117.8 36.8)">SS</text>
<text x="134.3" y="36.8" transform="rotate(-90 134.3 36.8)">RT</text>
<text x="149.5" y="39.4" transform="rotate(-90 149.5 39.4)">COMP</text>
<text x="166" y="39.4" transform="rotate(-90 166 39.4)">COMPX</text>
<text x="182.5" y="39.4" transform="rotate(-90 182.5 39.4)">COMP</text>
<text x="195.3" y="36.5">SW</text>
<text x="227" y="36.8" transform="rotate(-90 227 36.8)">SW</text>
<text x="243.5" y="36.8" transform="rotate(-90 243.5 36.8)">VO</text>
<text x="258.7" y="36.8" transform="rotate(-90 258.7 36.8)">VO</text>
<text x="227" y="52.2" transform="rotate(-90 227 52.2)">VO</text>
<text x="102.5" y="54.9" transform="rotate(-90 102.5 54.9)">SW</text>
<text x="149.5" y="58.8" transform="rotate(-90 149.5 58.8)">COMPX</text>
<text x="152.1" y="76.2" transform="rotate(-90 152.1 76.2)">FB</text>
<text x="199" y="77.5" transform="rotate(-90 199 77.5)">VSF</text>
<text x="215.6" y="77.5" transform="rotate(-90 215.6 77.5)">VSF</text>
<text x="35.2" y="78.7" transform="rotate(-90 35.2 78.7)">EN_N</text>
<text x="135.5" y="78.7" transform="rotate(-90 135.5 78.7)">BATI</text>
<text x="20" y="95.2" transform="rotate(-90 20 95.2)">EN_N</text>
<text x="135.5" y="94" transform="rotate(-90 135.5 94)">FB</text>
<text x="215.6" y="92.7" transform="rotate(-90 215.6 92.7)">FB</text>
<text x="183.8" y="96.3" transform="rotate(-90 183.8 96.3)">VSF</text>
<text x="186.7" y="112.7">BAT+</text>
<text x="16.3" y="115.2">SNP</text>
<text x="33" y="115.2">VO</text>
<text x="49.2" y="115.6" transform="rotate(-90 49.2 115.6)">SNP</text>
<text x="77.1" y="116.8" transform="rotate(-90 77.1 116.8)">BATP</text>
<text x="89.8" y="116.8" transform="rotate(-90 89.8 116.8)">GATE</text>
<text x="105.1" y="115.2">BATI</text>
<text x="121.9" y="115.2">GATE</text>
<text x="139.4" y="116.8" transform="rotate(-90 139.4 116.8)">BATP</text>
<text x="152.7" y="115.2">BATP</text>
<text x="62.6" y="124.1">GATE</text>
<text x="49.2" y="132.4" transform="rotate(-90 49.2 132.4)">BATI</text>
<text x="77.1" y="136.2" transform="rotate(-90 77.1 136.2)">BATI</text>
<text x="139.4" y="134.6" transform="rotate(-90 139.4 134.6)">BAT+</text>
<text x="257.2" y="153.3">ISNF</text>
<text x="281.9" y="155.9">OAOUT</text>
<text x="325.1" y="155.9">OBOUT</text>
<text x="373.3" y="155.9">OAD</text>
<text x="389.9" y="155.9">OAOUT</text>
<text x="148.2" y="157.5" transform="rotate(-90 148.2 157.5)">ISN</text>
<text x="163.5" y="158.8" transform="rotate(-90 163.5 158.8)">ISNF</text>
<text x="211.7" y="157.5" transform="rotate(-90 211.7 157.5)">ISF</text>
<text x="228.3" y="157.5" transform="rotate(-90 228.3 157.5)">ISF</text>
<text x="243.5" y="157.5" transform="rotate(-90 243.5 157.5)">OAN</text>
<text x="257.7" y="158.4">OAN</text>
<text x="298.4" y="158.4">OBOUT</text>
<text x="305.7" y="157.2" transform="rotate(-90 305.7 157.2)">GND</text>
<text x="17.5" y="164.8">BATI</text>
<text x="91.2" y="164.8">SNP</text>
<text x="115.6" y="167.3">ISN</text>
<text x="91.1" y="169.8">BATI</text>
<text x="17.5" y="177.5">BATI</text>
<text x="17.6" y="174.9">SNP</text>
<text x="47" y="180">EN_N</text>
<text x="148.2" y="174.6" transform="rotate(-90 148.2 174.6)">ISNF</text>
<text x="196.5" y="174.6" transform="rotate(-90 196.5 174.6)">ISF</text>
<text x="228.3" y="174.1" transform="rotate(-90 228.3 174.1)">OAN</text>
<text x="243.5" y="176.4" transform="rotate(-90 243.5 176.4)">OAOUT</text>
<text x="20" y="212.1" transform="rotate(-90 20 212.1)">OAD</text>
<text x="20" y="227.4" transform="rotate(-90 20 227.4)">FB</text>
</g>
<g font-size="1.8" fill="#a90000">
<text x="24.7" y="31.5">2</text>
<text x="24.7" y="34">3</text>
<text x="46.9" y="34">10</text>
<text x="47.6" y="31.5">1</text>
<text x="24.7" y="36.6">4</text>
<text x="24.7" y="39.1">5</text>
<text x="24.7" y="41.7">6</text>
<text x="47.6" y="39.1">7</text>
<text x="47.6" y="41.7">8</text>
<text x="35.3" y="46.4" transform="rotate(-90 35.3 46.4)">9</text>
<text x="37.8" y="47" transform="rotate(-90 37.8 47)">11</text>
<text x="195.5" y="112.8">1</text>
<text x="195.5" y="115.3">2</text>
<text x="195.5" y="117.9">3</text>
<text x="70.4" y="124.2">1</text>
<text x="77.2" y="121.4" transform="rotate(-90 77.2 121.4)">3</text>
<text x="195.5" y="120.4">4</text>
<text x="77.2" y="129" transform="rotate(-90 77.2 129)">2</text>
<text x="264.7" y="153.4">3</text>
<text x="277.4" y="156">1</text>
<text x="307.9" y="153.4">5</text>
<text x="320.6" y="156">7</text>
<text x="34" y="162" transform="rotate(-90 34 162)">6</text>
<text x="264.7" y="158.5">2</text>
<text x="307.9" y="158.5">6</text>
<text x="24.7" y="164.8">8</text>
<text x="42.5" y="164.8">1</text>
<text x="42.5" y="167.4">2</text>
<text x="98.4" y="164.8">3</text>
<text x="102.6" y="162.6" transform="rotate(-90 102.6 162.6)">6</text>
<text x="111.1" y="167.4">1</text>
<text x="341.4" y="162.6" transform="rotate(-90 341.4 162.6)">8</text>
<text x="42.5" y="172.5">4</text>
<text x="98.4" y="169.9">4</text>
<text x="107.7" y="172.8" transform="rotate(-90 107.7 172.8)">5</text>
<text x="24.1" y="175">10</text>
<text x="24.7" y="177.5">9</text>
<text x="42.5" y="175">5</text>
<text x="102.6" y="174.1" transform="rotate(-90 102.6 174.1)">2</text>
<text x="341.4" y="174.1" transform="rotate(-90 341.4 174.1)">4</text>
<text x="34" y="184.9" transform="rotate(-90 34 184.9)">7</text>
<text x="42.5" y="180.1">3</text>
</g>
<text font-size=".7" fill="#006464" x="108.4" y="168.8" transform="rotate(-90 108.4 168.8)">REF</text>
</svg>
